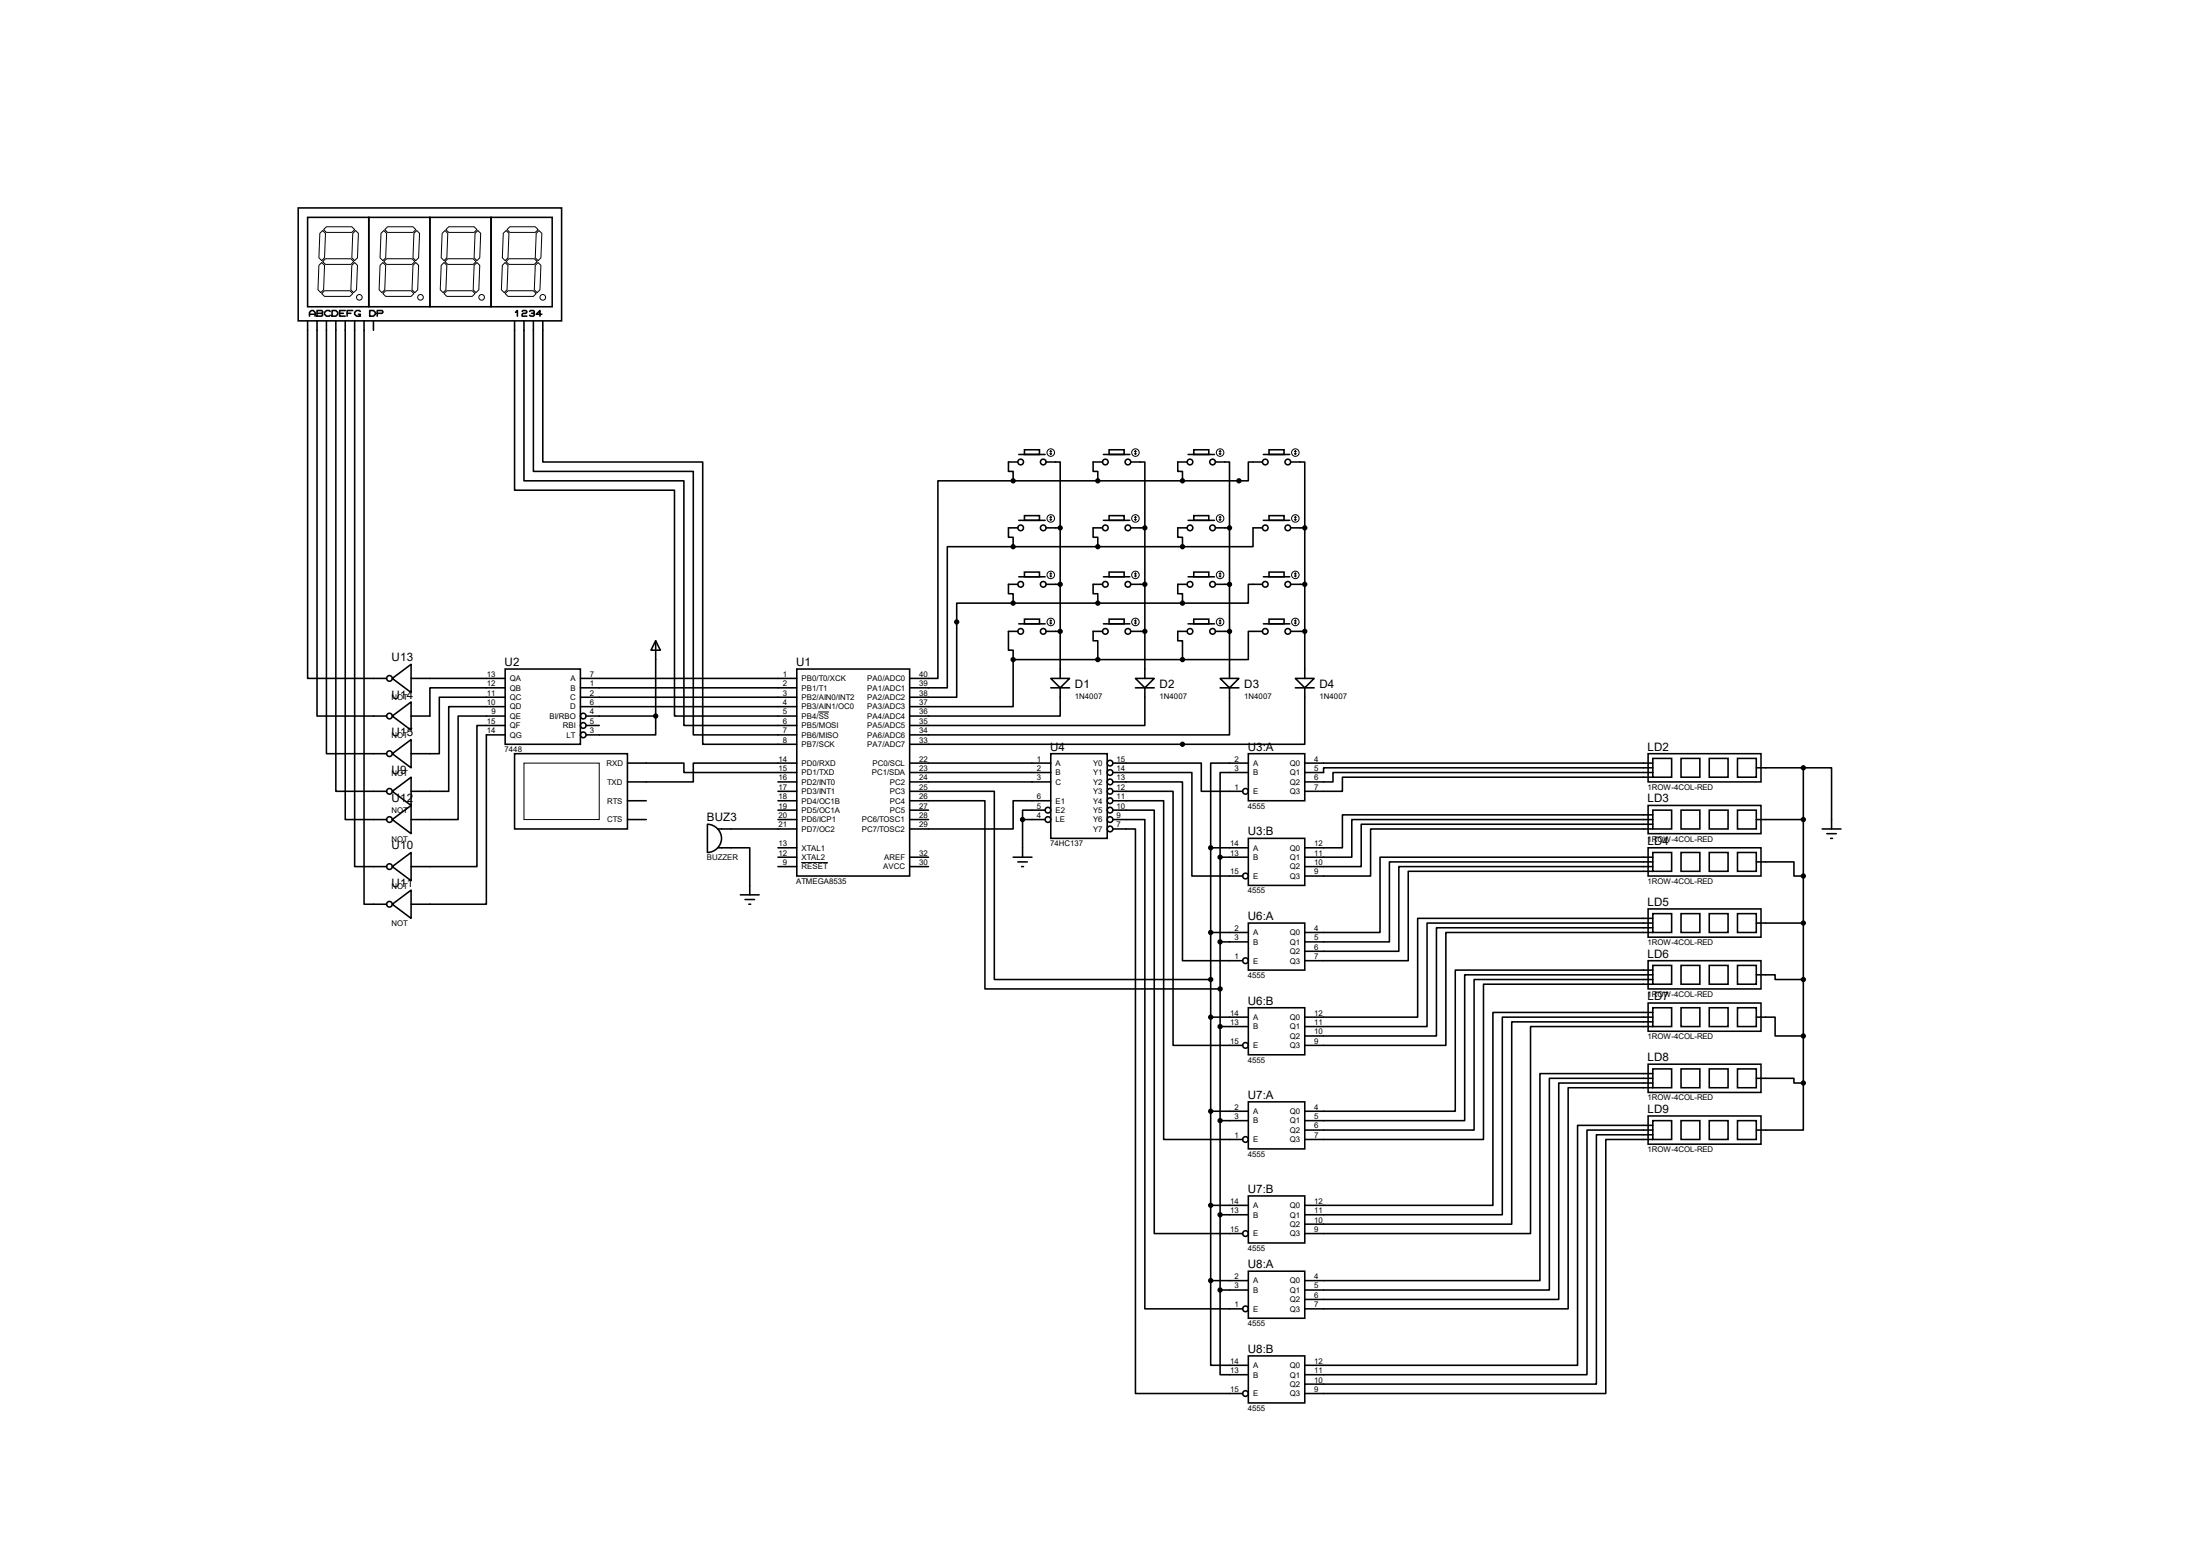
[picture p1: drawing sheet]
<svg xmlns="http://www.w3.org/2000/svg" width="297mm" height="210mm" viewBox="0 0 297 210" stroke-linecap="round" stroke-linejoin="round" font-family="sans-serif">
<g fill="none" stroke="#000" stroke-width=".21">
<path d="M40.3 28.1h35.5v15.2h-35.5zM41.5 29.3h8.3v12.1h-8.3zM49.8 29.3h8.2v12.1h-8.2zM58 29.3h8.3v12.1h-8.3zM66.3 29.3h8.2v12.1h-8.2zM41.5 43.3v48.3h10.7M41.8 42.7v-.5l.2-.3h.3l.2 .3v.5M41.8 42.4h.7M42.8 41.9h.6l.2 .1-.2 .3 .2 .2-.2 .2h-.6zM42.8 43.3v53.3h9.4M42.8 42.3h.6M44.1 43.3v58.4h8.1"/>
<path d="M44.6 42l-.1-.1h-.4l-.3 .3v.2l.3 .3h.4l.1-.2M44.8 41.9h.5l.3 .3v.2l-.3 .3h-.5zM45.3 43.3v63.5h6.9M45.8 42.3h.6M46.6 43.3v67.3h5.6M46.6 41.9h-.8v.8h.8M46.9 42.3h.5M47.6 41.9h-.7v.8M47.9 43.3v73.7h4.3M48.6 42l-.1-.1h-.4l-.2 .3v.2l.2 .3h.5v-.3h-.2M49.1 43.3v78.7h3.1M49.9 41.9h.5l.3 .3v.2l-.3 .3h-.5z"/>
<path d="M50.4 43.3v1.3M50.9 42.3h.7l.1-.3-.1-.1h-.7v.8M69.5 43.3v22.9h21.6v30.4h16.5M69.6 42.2l.2-.3v.8M70.5 42l.1-.1h.4l.1 .1-.1 .3h-.4l-.1 .1v.3h.6M70.7 43.3v21.6h21.6v33h15.3M71.5 42l.1-.1h.4l.1 .1-.1 .3 .1 .2-.1 .2h-.4l-.1-.2M71.8 42.3h.2M72 43.3v20.3h21.6v35.6h14M73.2 42.4h-.8l.5-.5v.8M73.3 43.3v19.1h21.6v38.1h12.7M136.8 64.9h-10.2v26.7h-3.8"/>
<path d="M136.8 73.8h-8.9v19h-5.1M136.8 73.8h22.8M137.4 62.4h-1.3v1.2h.7v1.3M137.4 71.2h-1.3v1.3h.7v1.3M137.4 78.9h-1.3v1.2h.7v1.3M137.5 77.9h3.6M137.5 70.2h3.6M137.5 61.3h3.6M138.3 77.2h2v.7h-2zM138.3 69.6h2v.6h-2zM138.3 60.7h2v.6h-2zM141.2 62.4h1.9v8.8"/>
<path d="M141.2 78.9h1.9M141.2 71.2h1.9M143.1 71.2v20.4M148.8 62.4h-1.2v1.2h.6v1.3M148.8 71.2h-1.2v1.3h.6v1.3M148.8 78.9h-1.2v1.2h.6v1.3M149 77.9h3.5M149 70.2h3.5M149 61.3h3.5M149.7 77.2h2.1v.7h-2.1zM149.7 69.6h2.1v.6h-2.1zM149.7 60.7h2.1v.6h-2.1z"/>
<path d="M152.7 62.4h1.9v8.8M152.7 78.9h1.9M152.7 71.2h1.9M154.6 71.2v20.4M160.3 62.4h-1.3v1.2h.6v1.3M160.3 71.2h-1.3v1.3h.6v1.3M160.3 78.9h-1.3v1.2h.6v1.3M160.4 77.9h3.6M160.4 70.2h3.6M160.4 61.3h3.6M161.2 77.2h2v.7h-2zM161.2 69.6h2v.6h-2z"/>
<path d="M161.2 60.7h2v.6h-2zM164.1 62.4h1.9v8.8M164.1 78.9h1.9M164.1 71.2h1.9M166 71.2v20.4M170.4 71.2h-1.2v2.6h-9.6M170.4 78.9h-1.9v2.5h-8.9M170.4 62.4h-1.9v2.5h-31.7M170.6 77.9h3.5M170.6 70.2h3.5M170.6 61.3h3.5M171.3 77.2h2.1v.7h-2.1z"/>
<path d="M171.3 69.6h2.1v.6h-2.1zM171.3 60.7h2.1v.6h-2.1zM174.2 62.4h1.9v8.8M174.2 78.9h1.9M174.2 71.2h1.9M176.1 71.2v20.4M53 91.6l2.5-1.9v3.8zM53 96.6l2.5-1.9v3.9zM55.5 91.6h12.7M68.2 90.3h10.2v10.2h-10.2zM68.2 95.4h-7.6v11.4h-5.1M68.2 97.9h-3.8v19.1h-8.9"/>
<path d="M68.2 99.2h-2.5v22.8h-10.2M68.2 92.8h-10.2v3.8h-2.5M68.2 94.1h-8.9v7.6h-3.8M68.2 96.6h-6.4v14h-6.3M78.4 91.6h29.2M78.4 92.8h29.2M78.4 94.1h29.2M78.4 95.4h29.2M79.1 96.6h9.4M79.1 97.9h1.8M88.5 86.5l.7 1.3h-1.3zM88.5 96.6v2.6h-9.4"/>
<path d="M88.5 86.5v10.1M107.6 90.3h15.2v27.9h-15.2zM136.8 89v6.4h-14M136.8 81.4h-7.6v12.7h-6.4M136.8 81.4h22.8M136.8 89h22.8M137.4 85.2h-1.3v2.6h.7v1.2M137.5 84.2h3.6M138.3 83.6h2v.6h-2zM141.2 85.2h1.9M141.9 91.6h2.5l-1.3 1.2zM141.9 92.8h2.5"/>
<path d="M143.1 92.8v3.8h-20.3M148.8 85.2h-1.2v1.3h.6v2.5M149 84.2h3.5M149.7 83.6h2.1v.6h-2.1zM152.7 85.2h1.9M153.3 91.6h2.5l-1.2 1.2zM153.3 92.8h2.5M154.6 92.8v5.1h-31.8M160.3 85.2h-1.3v1.3h.6v2.5M160.4 84.2h3.6M161.2 83.6h2v.6h-2zM164.1 85.2h1.9"/>
<path d="M164.7 91.6h2.6l-1.3 1.2zM164.7 92.8h2.6M166 92.8v6.4h-43.2M170.4 85.2h-1.9v3.8h-8.9M170.6 84.2h3.5M171.3 83.6h2.1v.6h-2.1zM174.2 85.2h1.9M174.9 91.6h2.5l-1.3 1.2zM174.9 92.8h2.5M176.1 92.8v7.7h-53.3M53 106.8l2.5-1.9v3.8zM53 117l2.5-1.9v3.8z"/>
<path d="M53 101.7l2.5-1.9v3.8zM53 110.6l2.5-1.9v3.8zM69.5 101.7h15.2v10.2h-15.2zM84.7 103h7.6v1.3h15.3M84.7 110.6h2.5M84.7 108.1h2.5M95.5 111.3a1.9 1.9 0 0 1 1.9 1.9 1.9 1.9 0 0 1-1.9 1.9zM96.9 114.4h4.3v6.4M96.9 111.9h10.7M105 105.5h2.6M105 110.6h2.6M105 114.4h2.6"/>
<path d="M105 115.7h2.6M105 109.3h2.6M105 108.1h2.6M105 106.8h2.6M105 117h2.6M107.6 103h-14v2.5h-8.9M122.8 106.8h11.4v25.4h29.2M122.8 108.1h10.2v25.4h31.7M122.8 103h19.1M122.8 104.3h19.1M122.8 105.5h19.1M122.8 110.6h2.5"/>
<path d="M122.8 115.7h2.5M122.8 109.3h2.5M122.8 117h2.5M136.8 115.7h2.5M137.4 116.3h1.3M137.9 117h.3M138 110.6v5.1M138 110.6h3.1M141.1 109.3h-3.1v1.3M141.9 101.7h7.6v11.5h-7.6zM141.9 108.1h-5.1v3.8h-14M150.2 103h12v3.8h5.6"/>
<path d="M150.2 104.3h10.7v13.9h6.9M150.2 105.5h9.4v24.2h8.2M150.2 106.8h8.2v34.3h9.4M150.2 108.1h6.9v45.7h10.7M150.2 109.3h5.6v57.2h12M150.2 110.6h4.4v66.1h13.2M150.2 111.9h3.1v76.2h14.5M163.4 114.4h5.1M163.4 114.4v58.4M164.7 115.7h3.8M164.7 115.7v58.4M168.5 101.7h7.6v6.4h-7.6z"/>
<path d="M168.5 113.2h7.6v6.3h-7.6zM168.5 103h-5.1v11.4M168.5 104.3h-3.8v11.4M176.1 103h47M222.5 101.7h15.2v3.8h-15.2zM222.5 108.7h15.2v3.8h-15.2zM222.5 114.4h15.2v3.8h-15.2zM223.1 102.4h2.6v2.5h-2.6zM223.1 109.3h2.6v2.6h-2.6zM223.1 115.1h2.6v2.5h-2.6zM223.1 103.6h-44.4v.7h-2.6M223.1 104.3h-43.1v1.2h-3.9"/>
<path d="M223.1 104.9h-41.9v1.9h-5.1M223.1 111.3h-39.3v5.7h-7.7M223.1 110.6h-40.6v5.1h-6.4M223.1 110h-41.9v4.4h-5.1M223.1 111.9h-38.1v6.3h-8.9M223.1 117h-34.3v11.4h-12.7M223.1 116.3h-35.5v10.8h-11.5M223.1 115.7h-36.8v10.2h-10.2M223.1 117.6h-33v12.1h-14M226.9 102.4h2.6v2.5h-2.6zM226.9 109.3h2.6v2.6h-2.6zM226.9 115.1h2.6v2.5h-2.6z"/>
<path d="M230.8 102.4h2.5v2.5h-2.5zM230.8 109.3h2.5v2.6h-2.5zM230.8 115.1h2.5v2.5h-2.5zM234.6 102.4h2.5v2.5h-2.5zM234.6 109.3h2.5v2.6h-2.5zM234.6 115.1h2.5v2.5h-2.5zM237.1 116.3h5.1v1.9h1.3M237.1 110.6h6.4M237.1 103.6h6.4M243.5 103.6h3.8v8.3M243.5 103.6v42.6M246 111.9h2.5"/>
<path d="M246.6 112.5h1.3M247.1 113.2h.3M53 122l2.5-1.9v3.9zM99.9 120.8h2.6M100.6 121.4h1.3M101.1 122h.2M163.4 125.9h5.1M163.4 137.3h5.1M164.7 127.1h3.8M164.7 138.6h3.8M168.5 124.6h7.6v6.3h-7.6zM168.5 136h7.6v6.4h-7.6z"/>
<path d="M222.5 122.7h15.2v3.8h-15.2zM222.5 129.7h15.2v3.8h-15.2zM222.5 135.4h15.2v3.8h-15.2zM223.1 123.3h2.6v2.6h-2.6zM223.1 130.3h2.6v2.5h-2.6zM223.1 136h2.6v2.6h-2.6zM223.1 125.2h-29.2v14.6h-17.8M223.1 124.6h-30.4v14h-16.6M223.1 124h-31.7v13.3h-15.3M223.1 125.9h-27.9v15.2h-19.1M223.1 132.2h-24.1v20.3h-22.9M223.1 131.6h-25.4v19.7h-21.6"/>
<path d="M223.1 130.9h-26.6v19.1h-20.4M223.1 132.8h-22.8v21h-24.2M223.1 137.9h-19v27.3h-28M223.1 137.3h-20.3v26.7h-26.7M223.1 136.7h-21.6v26h-25.4M223.1 138.6h-16.5v27.9h-30.5M226.9 123.3h2.6v2.6h-2.6zM226.9 130.3h2.6v2.5h-2.6zM226.9 136h2.6v2.6h-2.6zM230.8 123.3h2.5v2.6h-2.5zM230.8 130.3h2.5v2.5h-2.5zM230.8 136h2.5v2.6h-2.5z"/>
<path d="M234.6 123.3h2.5v2.6h-2.5zM234.6 130.3h2.5v2.5h-2.5zM234.6 136h2.5v2.6h-2.5zM237.1 131.6h2.5v.6h3.9M237.1 137.3h2.5v2.5h3.9M237.1 124.6h6.4M163.4 150h5.1M164.7 151.3h3.8M168.5 148.7h7.6v6.4h-7.6zM222.5 143.6h15.2v3.8h-15.2zM222.5 150.6h15.2v3.8h-15.2zM223.1 144.3h2.6v2.5h-2.6z"/>
<path d="M223.1 151.3h2.6v2.5h-2.6zM223.1 146.2h-12.7v29.2h-34.3M223.1 145.5h-13.9v28.6h-33.1M223.1 144.9h-15.2v27.9h-31.8M223.1 146.8h-11.4v29.9h-35.6M223.1 153.2h-7.6v33.6h-39.4M223.1 152.5h-8.9v33h-38.1M223.1 151.9h-10.1v32.4h-36.9M223.1 153.8h-6.3v34.3h-40.7M226.9 144.3h2.6v2.5h-2.6zM226.9 151.3h2.6v2.5h-2.6zM230.8 144.3h2.5v2.5h-2.5z"/>
<path d="M230.8 151.3h2.5v2.5h-2.5zM234.6 144.3h2.5v2.5h-2.5zM234.6 151.3h2.5v2.5h-2.5zM237.1 145.5h5.1v.7h1.3M243.5 146.2v6.3h-6.4M163.4 172.8v11.5h5.1M163.4 162.7h5.1M163.4 172.8h5.1M164.7 174.1v11.4h3.8M164.7 164h3.8M164.7 174.1h3.8M168.5 161.4h7.6v6.4h-7.6z"/>
<path d="M168.5 171.6h7.6v6.3h-7.6zM168.5 183h7.6v6.4h-7.6z"/>
<circle cx="137.8" cy="71.2" r=".38"/>
<circle cx="137.8" cy="62.4" r=".38"/>
<circle cx="137.8" cy="78.9" r=".38"/>
<circle cx="140.8" cy="78.9" r=".38"/>
<circle cx="140.8" cy="71.2" r=".38"/>
<circle cx="140.8" cy="62.4" r=".38"/>
<circle cx="149.2" cy="71.2" r=".38"/>
<circle cx="149.2" cy="78.9" r=".38"/>
<circle cx="149.2" cy="62.4" r=".38"/>
<circle cx="152.3" cy="78.9" r=".38"/>
<circle cx="152.3" cy="71.2" r=".38"/>
<circle cx="152.3" cy="62.4" r=".38"/>
<circle cx="160.7" cy="71.2" r=".38"/>
<circle cx="160.7" cy="78.9" r=".38"/>
<circle cx="160.7" cy="62.4" r=".38"/>
<circle cx="163.7" cy="71.2" r=".38"/>
<circle cx="163.7" cy="62.4" r=".38"/>
<circle cx="163.7" cy="78.9" r=".38"/>
<circle cx="170.8" cy="71.2" r=".38"/>
<circle cx="170.8" cy="62.4" r=".38"/>
<circle cx="170.8" cy="78.9" r=".38"/>
<circle cx="173.9" cy="62.4" r=".38"/>
<circle cx="173.9" cy="78.9" r=".38"/>
<circle cx="173.9" cy="71.2" r=".38"/>
<circle cx="52.6" cy="91.6" r=".38"/>
<circle cx="52.6" cy="96.6" r=".38"/>
<circle cx="78.7" cy="96.6" r=".38"/>
<circle cx="78.7" cy="97.9" r=".38"/>
<circle cx="78.7" cy="99.2" r=".38"/>
<circle cx="137.8" cy="85.2" r=".38"/>
<circle cx="140.8" cy="85.2" r=".38"/>
<circle cx="149.2" cy="85.2" r=".38"/>
<circle cx="152.3" cy="85.2" r=".38"/>
<circle cx="160.7" cy="85.2" r=".38"/>
<circle cx="163.7" cy="85.2" r=".38"/>
<circle cx="170.8" cy="85.2" r=".38"/>
<circle cx="173.9" cy="85.2" r=".38"/>
<circle cx="52.6" cy="117" r=".38"/>
<circle cx="52.6" cy="110.6" r=".38"/>
<circle cx="52.6" cy="106.8" r=".38"/>
<circle cx="52.6" cy="101.7" r=".38"/>
<circle cx="141.5" cy="110.6" r=".38"/>
<circle cx="141.5" cy="109.3" r=".38"/>
<circle cx="149.9" cy="106.8" r=".38"/>
<circle cx="149.9" cy="108.1" r=".38"/>
<circle cx="149.9" cy="109.3" r=".38"/>
<circle cx="149.9" cy="104.3" r=".38"/>
<circle cx="149.9" cy="105.5" r=".38"/>
<circle cx="149.9" cy="103" r=".38"/>
<circle cx="149.9" cy="110.6" r=".38"/>
<circle cx="149.9" cy="111.9" r=".38"/>
<circle cx="168.1" cy="118.2" r=".38"/>
<circle cx="168.1" cy="106.8" r=".38"/>
<circle cx="52.6" cy="122" r=".38"/>
<circle cx="168.1" cy="129.7" r=".38"/>
<circle cx="168.1" cy="153.8" r=".38"/>
<circle cx="168.1" cy="141.1" r=".38"/>
<circle cx="168.1" cy="176.7" r=".38"/>
<circle cx="168.1" cy="166.5" r=".38"/>
<circle cx="168.1" cy="188.1" r=".38"/>
</g>
<g fill="none" stroke="#000" stroke-width=".14">
<path d="M43.1 35.8l.3-.4 .4 .4-.1 3.3-.4 .4-.4-.4zM43.2 31.5l.4-.4 .3 .4-.1 3.3-.4 .4-.3-.4zM43.4 39.6l.4-.4h3.4l.4 .4-.4 .4h-3.4zM43.6 35.3l.3-.4h3.5l.4 .4-.4 .4h-3.5zM43.7 31l.4-.4h3.4l.4 .4-.4 .4h-3.4zM47.5 35.8l.4-.4 .4 .4-.2 3.3-.3 .4-.4-.4zM47.6 31.5l.4-.4 .4 .4-.1 3.3-.4 .4-.4-.4zM51.3 35.8l.4-.4 .4 .4-.2 3.3-.3 .4-.4-.4zM51.4 31.5l.4-.4 .4 .4-.1 3.3-.4 .4-.4-.4zM51.7 39.6l.4-.4h3.4l.4 .4-.4 .4h-3.4zM51.8 35.3l.4-.4h3.4l.4 .4-.4 .4h-3.4zM52.3 30.6h3.5l.3 .4-.3 .4h-3.5l-.4-.4z"/>
<path d="M55.8 35.8l.3-.4 .4 .4-.1 3.3-.4 .4-.4-.4zM55.9 31.5l.4-.4 .3 .4-.1 3.3-.4 .4-.3-.4zM59.6 35.8l.3-.4 .4 .4-.1 3.3-.4 .4-.4-.4zM59.9 39.6l.4-.4h3.5l.3 .4-.3 .4h-3.5zM60.1 35.3l.4-.4h3.4l.4 .4-.4 .4h-3.4zM60.1 31.1l.4 .4-.2 3.3-.4 .4-.3-.4 .1-3.3zM60.2 31l.4-.4h3.4l.4 .4-.4 .4h-3.4zM64.1 31.5l.4-.4 .4 .4-.1 3.3-.4 .4-.4-.4zM64.4 35.4l.4 .4-.2 3.3-.3 .4-.4-.4 .1-3.3zM67.9 31.5l.4-.4 .4 .4-.1 3.3-.4 .4-.4-.4zM68.2 39.6l.4-.4h3.4l.4 .4-.4 .4h-3.4zM68.2 35.4l.4 .4-.1 3.3-.4 .4-.4-.4 .1-3.3z"/>
<path d="M68.3 35.3l.4-.4h3.4l.4 .4-.4 .4h-3.4zM68.5 31l.3-.4h3.5l.3 .4-.3 .4h-3.5zM72.4 31.5l.4-.4 .4 .4-.2 3.3-.4 .4-.3-.4zM72.6 35.4l.4 .4-.1 3.3-.4 .4-.4-.4 .2-3.3zM141.7 77.7l.2 .2M141.7 70.1l.2 .1M141.7 61.2l.2 .1M141.9 60.8v.5M141.9 69.7v.5M141.9 77.3v.6M141.9 77.3l-.2 .2M141.9 77.3l.1 .2"/>
<path d="M141.9 69.7l-.2 .1M141.9 69.7l.1 .1M141.9 60.8l-.2 .2M141.9 60.8l.1 .2M142 77.7l-.1 .2M142 70.1l-.1 .1M142 61.2l-.1 .1M153.2 77.7l.1 .2M153.2 70.1l.1 .1M153.2 61.2l.1 .1M153.3 60.8v.5M153.3 69.7v.5"/>
<path d="M153.3 77.3v.6M153.3 77.3l-.1 .2M153.3 77.3l.1 .2M153.3 69.7l-.1 .1M153.3 69.7l.1 .1M153.3 60.8l-.1 .2M153.3 60.8l.1 .2M153.4 77.7l-.1 .2M153.4 70.1l-.1 .1M153.4 61.2l-.1 .1M164.6 77.7l.1 .2M164.6 70.1l.1 .1"/>
<path d="M164.6 61.2l.1 .1M164.7 60.8l-.1 .2M164.7 60.8v.5M164.7 69.7v.5M164.7 77.3v.6M164.7 77.3l-.1 .2M164.7 77.3l.1 .2M164.7 69.7l-.1 .1M164.7 69.7l.1 .1M164.7 60.8l.1 .2M164.8 77.7l-.1 .2M164.8 70.1l-.1 .1"/>
<path d="M164.8 61.2l-.1 .1M174.8 77.7l.1 .2M174.8 70.1l.1 .1M174.8 61.2l.1 .1M174.9 60.8v.5M174.9 69.7v.5M174.9 77.3v.6M174.9 77.3l-.1 .2M174.9 77.3l.1 .2M174.9 69.7l-.1 .1M174.9 69.7l.1 .1M174.9 60.8l-.1 .2"/>
<path d="M174.9 60.8l.1 .2M175 77.7l-.1 .2M175 70.1l-.1 .1M175 61.2l-.1 .1M110.5 96.1h1.4M141.7 84.1l.2 .1M141.9 83.7v.5M141.9 83.7l-.2 .1M141.9 83.7l.1 .1M142 84.1l-.1 .1M153.2 84.1l.1 .1M153.3 83.7v.5"/>
<path d="M153.3 83.7l-.1 .1M153.3 83.7l.1 .1M153.4 84.1l-.1 .1M164.6 84.1l.1 .1M164.7 83.7v.5M164.7 83.7l-.1 .1M164.7 83.7l.1 .1M164.8 84.1l-.1 .1M174.8 84.1l.1 .1M174.9 83.7v.5M174.9 83.7l-.1 .1M174.9 83.7l.1 .1"/>
<path d="M175 84.1l-.1 .1M70.7 103h10.2v7.6h-10.2zM108.2 116.4h3.5"/>
<circle cx="48.5" cy="40.1" r=".38"/>
<circle cx="56.8" cy="40.1" r=".38"/>
<circle cx="65" cy="40.1" r=".38"/>
<circle cx="73.3" cy="40.1" r=".38"/>
<circle cx="141.9" cy="61.1" r=".51"/>
<circle cx="141.9" cy="77.6" r=".51"/>
<circle cx="141.9" cy="70" r=".51"/>
<circle cx="153.3" cy="61.1" r=".51"/>
<circle cx="153.3" cy="77.6" r=".51"/>
<circle cx="153.3" cy="70" r=".51"/>
<circle cx="164.7" cy="61.1" r=".51"/>
<circle cx="164.7" cy="70" r=".51"/>
<circle cx="164.7" cy="77.6" r=".51"/>
<circle cx="174.9" cy="61.1" r=".51"/>
<circle cx="174.9" cy="70" r=".51"/>
<circle cx="174.9" cy="77.6" r=".51"/>
<circle cx="141.9" cy="83.9" r=".51"/>
<circle cx="153.3" cy="83.9" r=".51"/>
<circle cx="164.7" cy="83.9" r=".51"/>
<circle cx="174.9" cy="83.9" r=".51"/>
</g>
<g fill="#000" stroke="#000" stroke-width=".21">
<circle cx="136.8" cy="73.8" r=".25"/>
<circle cx="136.8" cy="64.9" r=".25"/>
<circle cx="143.1" cy="71.2" r=".25"/>
<circle cx="143.1" cy="78.9" r=".25"/>
<circle cx="148.2" cy="64.9" r=".25"/>
<circle cx="148.2" cy="73.8" r=".25"/>
<circle cx="154.6" cy="78.9" r=".25"/>
<circle cx="154.6" cy="71.2" r=".25"/>
<circle cx="159.6" cy="64.9" r=".25"/>
<circle cx="159.6" cy="73.8" r=".25"/>
<circle cx="166" cy="78.9" r=".25"/>
<circle cx="166" cy="71.2" r=".25"/>
<circle cx="167.3" cy="64.9" r=".25"/>
<circle cx="176.1" cy="78.9" r=".25"/>
<circle cx="176.1" cy="71.2" r=".25"/>
<circle cx="88.5" cy="96.6" r=".25"/>
<circle cx="129.2" cy="83.9" r=".25"/>
<circle cx="136.8" cy="89" r=".25"/>
<circle cx="136.8" cy="81.4" r=".25"/>
<circle cx="143.1" cy="85.2" r=".25"/>
<circle cx="148.2" cy="89" r=".25"/>
<circle cx="148.2" cy="81.4" r=".25"/>
<circle cx="154.6" cy="85.2" r=".25"/>
<circle cx="159.6" cy="81.4" r=".25"/>
<circle cx="159.6" cy="89" r=".25"/>
<circle cx="166" cy="85.2" r=".25"/>
<circle cx="176.1" cy="85.2" r=".25"/>
<circle cx="138" cy="110.6" r=".25"/>
<circle cx="159.6" cy="100.5" r=".25"/>
<circle cx="163.4" cy="114.4" r=".25"/>
<circle cx="164.7" cy="115.7" r=".25"/>
<circle cx="243.5" cy="110.6" r=".25"/>
<circle cx="243.5" cy="118.2" r=".25"/>
<circle cx="243.5" cy="103.6" r=".25"/>
<circle cx="163.4" cy="132.2" r=".25"/>
<circle cx="163.4" cy="125.9" r=".25"/>
<circle cx="163.4" cy="137.3" r=".25"/>
<circle cx="164.7" cy="127.1" r=".25"/>
<circle cx="164.7" cy="138.6" r=".25"/>
<circle cx="164.7" cy="133.5" r=".25"/>
<circle cx="243.5" cy="132.2" r=".25"/>
<circle cx="243.5" cy="139.8" r=".25"/>
<circle cx="243.5" cy="124.6" r=".25"/>
<circle cx="163.4" cy="150" r=".25"/>
<circle cx="164.7" cy="151.3" r=".25"/>
<circle cx="243.5" cy="146.2" r=".25"/>
<circle cx="163.4" cy="162.7" r=".25"/>
<circle cx="163.4" cy="172.8" r=".25"/>
<circle cx="164.7" cy="164" r=".25"/>
<circle cx="164.7" cy="174.1" r=".25"/>
</g>
<g font-size="1.6">
<text x="52.9" y="89.2">U13</text>
<text x="68.1" y="89.9">U2</text>
<text x="107.5" y="89.9">U1</text>
<text x="52.9" y="94.3">U14</text>
<text x="145.1" y="92.9">D1</text>
<text x="156.5" y="92.9">D2</text>
<text x="168" y="92.9">D3</text>
<text x="178.1" y="92.9">D4</text>
<text x="52.9" y="99.4">U15</text>
<text x="141.8" y="101.3">U4</text>
<text x="168.4" y="101.3">U3:A</text>
<text x="222.4" y="101.3">LD2</text>
<text x="52.9" y="104.5">U9</text>
<text x="52.9" y="108.3">U12</text>
<text x="95.4" y="110.8">BUZ3</text>
<text x="168.4" y="112.7">U3:B</text>
<text x="222.4" y="108.3">LD3</text>
<text x="52.9" y="114.6">U10</text>
<text x="52.9" y="119.7">U11</text>
<text x="222.4" y="114">LD4</text>
<text x="168.4" y="124.2">U6:A</text>
<text x="222.4" y="122.3">LD5</text>
<text x="222.4" y="129.2">LD6</text>
<text x="168.4" y="135.6">U6:B</text>
<text x="222.4" y="135">LD7</text>
<text x="222.4" y="143.2">LD8</text>
<text x="168.4" y="148.3">U7:A</text>
<text x="222.4" y="150.2">LD9</text>
<text x="168.4" y="161">U7:B</text>
<text x="168.4" y="171.2">U8:A</text>
<text x="168.4" y="182.6">U8:B</text>
</g>
<g font-size="1.1">
<text x="52.9" y="94.5">NOT</text>
<text x="65.7" y="91.4">13</text>
<text x="65.7" y="92.6">12</text>
<text x="65.7" y="93.9">11</text>
<text x="65.7" y="95.2">10</text>
<text x="68.8" y="91.9">QA</text>
<text x="68.8" y="93.2">QB</text>
<text x="68.8" y="94.5">QC</text>
<text x="68.8" y="95.8">QD</text>
<text x="77" y="94.5">C</text>
<text x="77" y="95.8">D</text>
<text x="77" y="91.9">A</text>
<text x="77" y="93.2">B</text>
<text x="79.6" y="91.4">7</text>
<text x="79.6" y="92.6">1</text>
<text x="79.6" y="93.9">2</text>
<text x="79.6" y="95.2">6</text>
<text x="105.7" y="95.2">4</text>
<text x="105.7" y="93.9">3</text>
<text x="105.7" y="92.6">2</text>
<text x="105.7" y="91.4">1</text>
<text x="108.2" y="95.8">PB3/AIN1/OC0</text>
<text x="108.2" y="94.5">PB2/AIN0/INT2</text>
<text x="108.2" y="93.2">PB1/T1</text>
<text x="108.2" y="91.9">PB0/T0/XCK</text>
<text x="117.1" y="95.8">PA3/ADC3</text>
<text x="117.1" y="94.5">PA2/ADC2</text>
<text x="117.1" y="93.2">PA1/ADC1</text>
<text x="117.1" y="91.9">PA0/ADC0</text>
<text x="124.1" y="95.2">37</text>
<text x="124.1" y="93.9">38</text>
<text x="124.1" y="92.6">39</text>
<text x="124.1" y="91.4">40</text>
<text x="145.1" y="94.4">1N4007</text>
<text x="156.5" y="94.4">1N4007</text>
<text x="168" y="94.4">1N4007</text>
<text x="178.1" y="94.4">1N4007</text>
<text x="52.9" y="99.6">NOT</text>
<text x="65.7" y="97.7">15</text>
<text x="65.7" y="99">14</text>
<text x="66.3" y="96.4">9</text>
<text x="68.1" y="101.5">7448</text>
<text x="68.8" y="97">QE</text>
<text x="68.8" y="98.3">QF</text>
<text x="68.8" y="99.6">QG</text>
<text x="74.2" y="97">BI/RBO</text>
<text x="76" y="98.3">RBI</text>
<text x="76.5" y="99.6">LT</text>
<text x="79.6" y="96.4">4</text>
<text x="79.6" y="97.7">5</text>
<text x="79.6" y="99">3</text>
<text x="105.7" y="99">7</text>
<text x="105.7" y="97.7">6</text>
<text x="105.7" y="96.4">5</text>
<text x="105.7" y="100.2">8</text>
<text x="108.2" y="99.6">PB6/MISO</text>
<text x="108.2" y="98.3">PB5/MOSI</text>
<text x="108.2" y="97">PB4/SS</text>
<text x="108.2" y="100.8">PB7/SCK</text>
<text x="117.1" y="99.6">PA6/ADC6</text>
<text x="117.1" y="98.3">PA5/ADC5</text>
<text x="117.1" y="97">PA4/ADC4</text>
<text x="117.1" y="100.8">PA7/ADC7</text>
<text x="124.1" y="99">34</text>
<text x="124.1" y="97.7">35</text>
<text x="124.1" y="96.4">36</text>
<text x="124.1" y="100.2">33</text>
<text x="52.9" y="104.7">NOT</text>
<text x="81.9" y="103.4">RXD</text>
<text x="82" y="105.9">TXD</text>
<text x="105.1" y="107.9">18</text>
<text x="105.1" y="106.6">17</text>
<text x="105.1" y="105.3">16</text>
<text x="105.1" y="104.1">15</text>
<text x="105.1" y="102.8">14</text>
<text x="108.2" y="107.2">PD3/INT1</text>
<text x="108.2" y="105.9">PD2/INT0</text>
<text x="108.2" y="104.6">PD1/TXD</text>
<text x="108.2" y="103.4">PD0/RXD</text>
<text x="117.7" y="104.6">PC1/SDA</text>
<text x="117.8" y="103.4">PC0/SCL</text>
<text x="120.1" y="107.2">PC3</text>
<text x="120.1" y="105.9">PC2</text>
<text x="124.1" y="107.9">26</text>
<text x="124.1" y="106.6">25</text>
<text x="124.1" y="105.3">24</text>
<text x="124.1" y="104.1">23</text>
<text x="124.1" y="102.8">22</text>
<text x="140" y="102.8">1</text>
<text x="140" y="104.1">2</text>
<text x="140" y="105.3">3</text>
<text x="140" y="107.9">6</text>
<text x="142.5" y="103.4">A</text>
<text x="142.5" y="104.6">B</text>
<text x="142.5" y="105.9">C</text>
<text x="147.6" y="103.4">Y0</text>
<text x="147.6" y="104.6">Y1</text>
<text x="147.6" y="105.9">Y2</text>
<text x="147.6" y="107.2">Y3</text>
<text x="150.7" y="102.8">15</text>
<text x="150.7" y="104.1">14</text>
<text x="150.7" y="105.3">13</text>
<text x="150.7" y="106.6">12</text>
<text x="150.7" y="107.9">11</text>
<text x="166.7" y="102.8">2</text>
<text x="166.7" y="104.1">3</text>
<text x="166.7" y="106.6">1</text>
<text x="169.2" y="103.4">A</text>
<text x="169.2" y="104.6">B</text>
<text x="169.2" y="107.2">E</text>
<text x="174.1" y="103.4">Q0</text>
<text x="174.1" y="104.6">Q1</text>
<text x="174.1" y="105.9">Q2</text>
<text x="174.1" y="107.2">Q3</text>
<text x="177.4" y="102.8">4</text>
<text x="177.4" y="104.1">5</text>
<text x="177.4" y="105.3">6</text>
<text x="177.4" y="106.6">7</text>
<text x="222.4" y="106.6">1ROW-4COL-RED</text>
<text x="52.9" y="109.8">NOT</text>
<text x="52.9" y="113.6">NOT</text>
<text x="82" y="108.5">RTS</text>
<text x="82" y="111">CTS</text>
<text x="105.1" y="110.4">20</text>
<text x="105.1" y="109.1">19</text>
<text x="105.1" y="111.7">21</text>
<text x="108.2" y="111">PD6/ICP1</text>
<text x="108.2" y="109.7">PD5/OC1A</text>
<text x="108.2" y="108.5">PD4/OC1B</text>
<text x="108.2" y="112.3">PD7/OC2</text>
<text x="116.3" y="111">PC6/TOSC1</text>
<text x="116.3" y="112.3">PC7/TOSC2</text>
<text x="120.1" y="109.7">PC5</text>
<text x="120.1" y="108.5">PC4</text>
<text x="124.1" y="110.4">28</text>
<text x="124.1" y="109.1">27</text>
<text x="124.1" y="111.7">29</text>
<text x="140" y="109.1">5</text>
<text x="140" y="110.4">4</text>
<text x="142.5" y="108.5">E1</text>
<text x="142.5" y="109.7">E2</text>
<text x="142.5" y="111">LE</text>
<text x="147.6" y="108.5">Y4</text>
<text x="147.6" y="109.7">Y5</text>
<text x="147.6" y="111">Y6</text>
<text x="147.6" y="112.3">Y7</text>
<text x="150.7" y="109.1">10</text>
<text x="150.7" y="110.4">9</text>
<text x="150.7" y="111.7">7</text>
<text x="168.4" y="109.1">4555</text>
<text x="222.4" y="113.6">1ROW-4COL-RED</text>
<text x="52.9" y="119.9">NOT</text>
<text x="95.4" y="116.1">BUZZER</text>
<text x="105.1" y="114.2">13</text>
<text x="105.1" y="115.5">12</text>
<text x="105.7" y="116.8">9</text>
<text x="107.5" y="119.3">ATMEGA8535</text>
<text x="108.2" y="117.3">RESET</text>
<text x="108.2" y="114.8">XTAL1</text>
<text x="108.2" y="116.1">XTAL2</text>
<text x="119.3" y="117.3">AVCC</text>
<text x="119.4" y="116.1">AREF</text>
<text x="124.1" y="116.8">30</text>
<text x="124.1" y="115.5">32</text>
<text x="141.8" y="114.2">74HC137</text>
<text x="166.1" y="114.2">14</text>
<text x="166.1" y="115.5">13</text>
<text x="166.1" y="118">15</text>
<text x="169.2" y="114.8">A</text>
<text x="169.2" y="116.1">B</text>
<text x="169.2" y="118.6">E</text>
<text x="174.1" y="114.8">Q0</text>
<text x="174.1" y="116.1">Q1</text>
<text x="174.1" y="117.3">Q2</text>
<text x="174.1" y="118.6">Q3</text>
<text x="177.4" y="114.2">12</text>
<text x="177.4" y="115.5">11</text>
<text x="177.4" y="116.8">10</text>
<text x="177.4" y="118">9</text>
<text x="222.4" y="119.3">1ROW-4COL-RED</text>
<text x="52.9" y="125">NOT</text>
<text x="166.7" y="125.6">2</text>
<text x="168.4" y="120.6">4555</text>
<text x="177.4" y="125.6">4</text>
<text x="166.7" y="126.9">3</text>
<text x="166.7" y="129.5">1</text>
<text x="168.4" y="132">4555</text>
<text x="169.2" y="126.2">A</text>
<text x="169.2" y="127.5">B</text>
<text x="169.2" y="130">E</text>
<text x="174.1" y="126.2">Q0</text>
<text x="174.1" y="127.5">Q1</text>
<text x="174.1" y="128.8">Q2</text>
<text x="174.1" y="130">Q3</text>
<text x="177.4" y="126.9">5</text>
<text x="177.4" y="128.2">6</text>
<text x="177.4" y="129.5">7</text>
<text x="222.4" y="127.6">1ROW-4COL-RED</text>
<text x="166.1" y="137.1">14</text>
<text x="169.2" y="137.7">A</text>
<text x="174.1" y="137.7">Q0</text>
<text x="177.4" y="137.1">12</text>
<text x="222.4" y="134.5">1ROW-4COL-RED</text>
<text x="166.1" y="138.3">13</text>
<text x="166.1" y="140.9">15</text>
<text x="168.4" y="143.4">4555</text>
<text x="169.2" y="138.9">B</text>
<text x="169.2" y="141.5">E</text>
<text x="174.1" y="138.9">Q1</text>
<text x="174.1" y="140.2">Q2</text>
<text x="174.1" y="141.5">Q3</text>
<text x="177.4" y="138.3">11</text>
<text x="177.4" y="139.6">10</text>
<text x="177.4" y="140.9">9</text>
<text x="222.4" y="140.3">1ROW-4COL-RED</text>
<text x="166.7" y="149.8">2</text>
<text x="177.4" y="149.8">4</text>
<text x="222.4" y="148.5">1ROW-4COL-RED</text>
<text x="166.7" y="151">3</text>
<text x="166.7" y="153.6">1</text>
<text x="169.2" y="150.4">A</text>
<text x="169.2" y="151.6">B</text>
<text x="169.2" y="154.2">E</text>
<text x="174.1" y="150.4">Q0</text>
<text x="174.1" y="151.6">Q1</text>
<text x="174.1" y="152.9">Q2</text>
<text x="174.1" y="154.2">Q3</text>
<text x="177.4" y="151">5</text>
<text x="177.4" y="152.3">6</text>
<text x="177.4" y="153.6">7</text>
<text x="222.4" y="155.5">1ROW-4COL-RED</text>
<text x="168.4" y="156.1">4555</text>
<text x="166.1" y="162.5">14</text>
<text x="166.1" y="163.7">13</text>
<text x="166.1" y="166.3">15</text>
<text x="169.2" y="163.1">A</text>
<text x="169.2" y="164.3">B</text>
<text x="169.2" y="166.9">E</text>
<text x="174.1" y="163.1">Q0</text>
<text x="174.1" y="164.3">Q1</text>
<text x="174.1" y="165.6">Q2</text>
<text x="174.1" y="166.9">Q3</text>
<text x="177.4" y="162.5">12</text>
<text x="177.4" y="163.7">11</text>
<text x="177.4" y="165">10</text>
<text x="177.4" y="166.3">9</text>
<text x="166.7" y="172.6">2</text>
<text x="166.7" y="173.9">3</text>
<text x="168.4" y="168.8">4555</text>
<text x="169.2" y="173.2">A</text>
<text x="174.1" y="173.2">Q0</text>
<text x="177.4" y="172.6">4</text>
<text x="177.4" y="173.9">5</text>
<text x="166.7" y="176.4">1</text>
<text x="168.4" y="179">4555</text>
<text x="169.2" y="174.5">B</text>
<text x="169.2" y="177">E</text>
<text x="174.1" y="174.5">Q1</text>
<text x="174.1" y="175.8">Q2</text>
<text x="174.1" y="177">Q3</text>
<text x="177.4" y="175.2">6</text>
<text x="177.4" y="176.4">7</text>
<text x="166.1" y="184.1">14</text>
<text x="166.1" y="185.3">13</text>
<text x="169.2" y="184.7">A</text>
<text x="169.2" y="185.9">B</text>
<text x="174.1" y="184.7">Q0</text>
<text x="174.1" y="185.9">Q1</text>
<text x="177.4" y="184.1">12</text>
<text x="177.4" y="185.3">11</text>
<text x="166.1" y="187.9">15</text>
<text x="168.4" y="190.4">4555</text>
<text x="169.2" y="188.5">E</text>
<text x="174.1" y="187.2">Q2</text>
<text x="174.1" y="188.5">Q3</text>
<text x="177.4" y="186.6">10</text>
<text x="177.4" y="187.9">9</text>
</g>
</svg>
